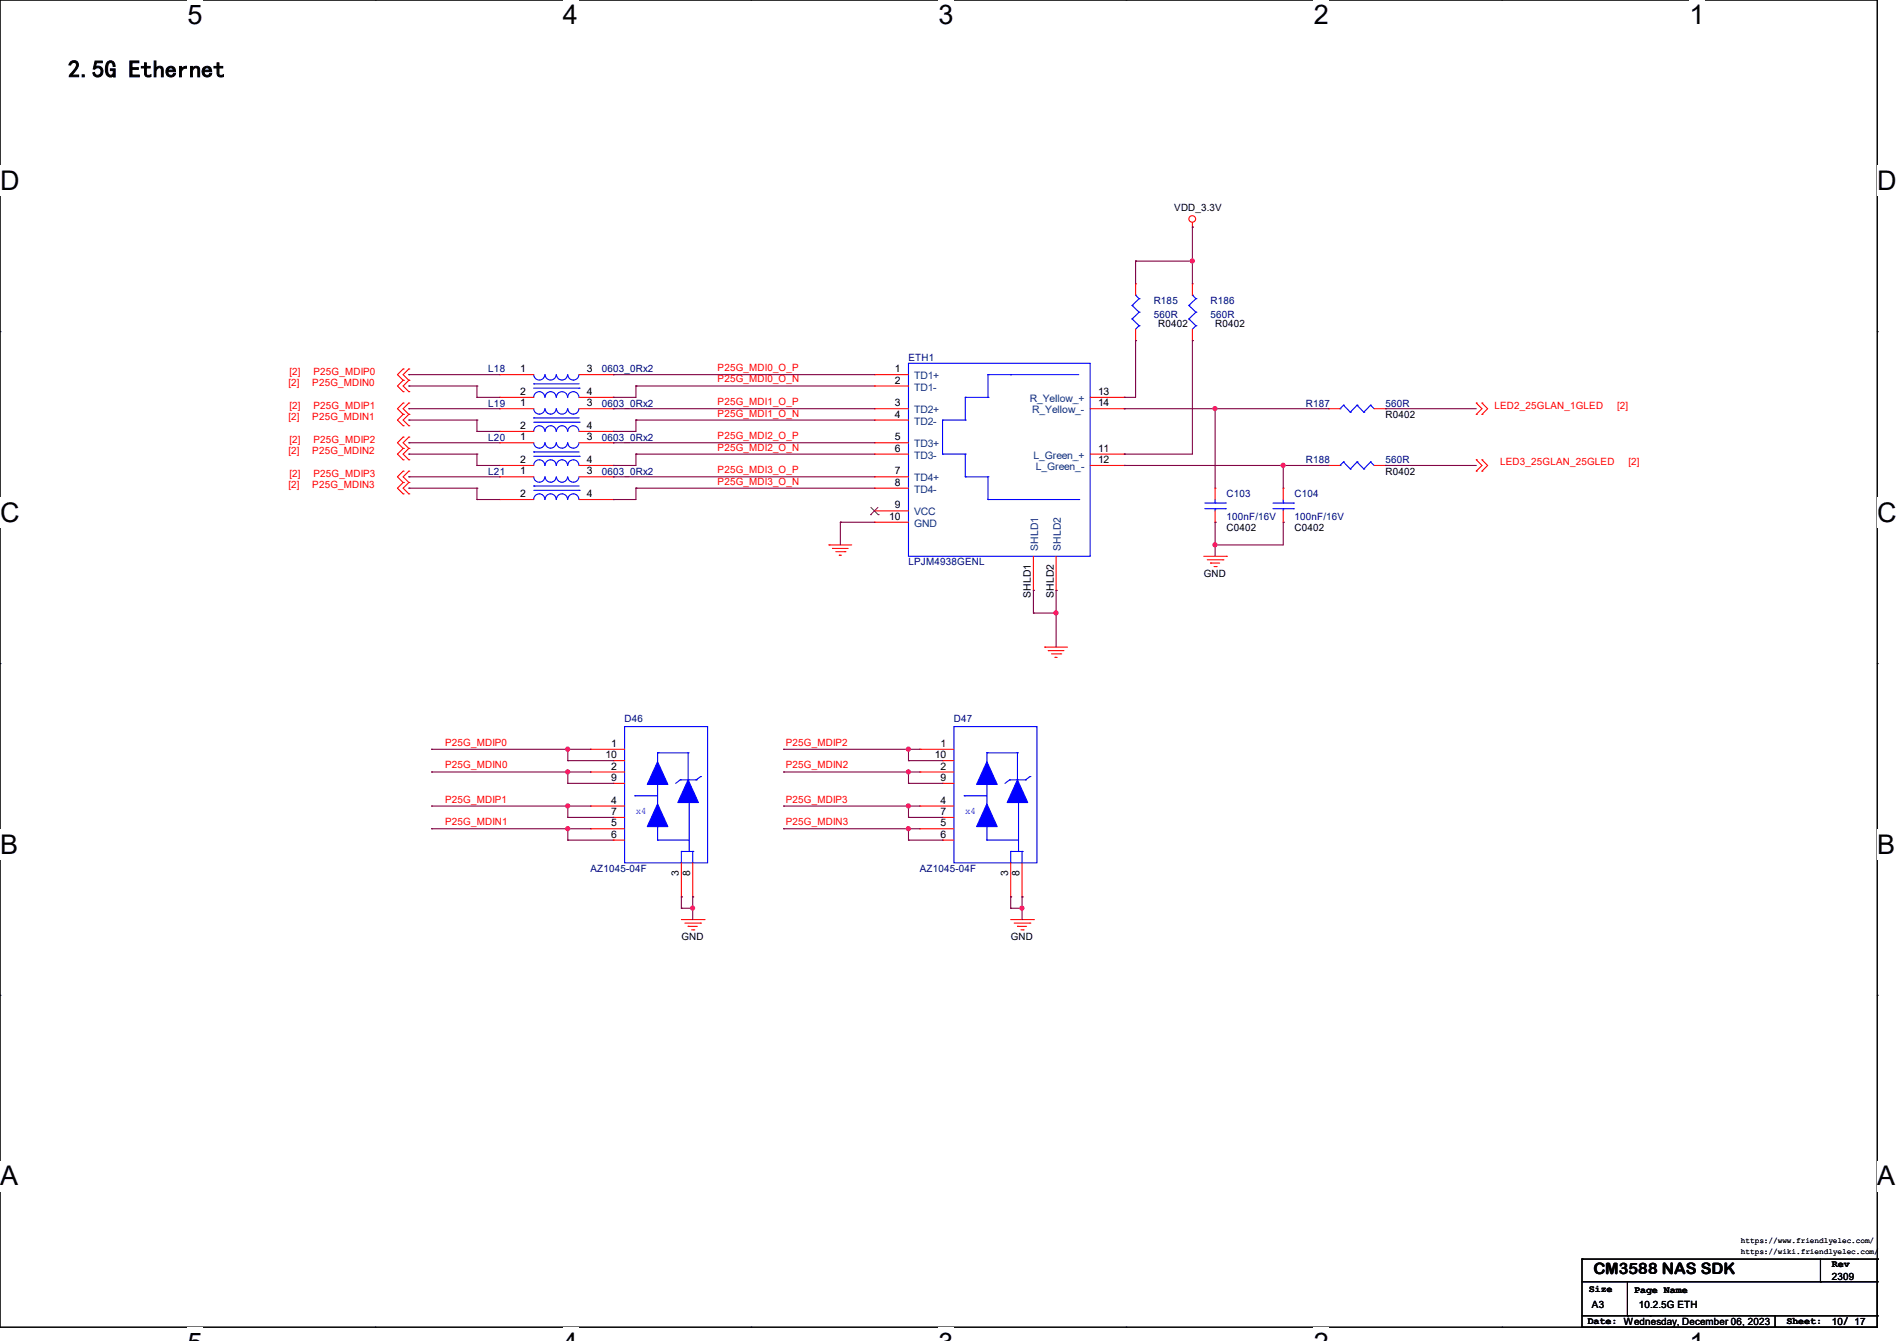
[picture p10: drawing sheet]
<svg xmlns="http://www.w3.org/2000/svg" width="297mm" height="210mm" viewBox="0 0 297 210" stroke-linecap="round" stroke-linejoin="round" font-family="sans-serif">
<path d="M0 0h293.9v207.9h-293.9z" fill="none" stroke="#000" stroke-width=".17"/>
<g fill="#fff">
<path d="M29.4 0h2.3v4.7h-2.3z"/>
<path d="M29.4 207.9h2.3v2.1h-2.3z"/>
</g>
<path d="M58.8 0h.1M58.8 207.9h.1" fill="none" stroke="#000" stroke-width=".17"/>
<g fill="#fff">
<path d="M88.1 0h2.4v4.7h-2.4z"/>
<path d="M88.1 207.9h2.4v2.1h-2.4z"/>
</g>
<path d="M117.6 0h.1M117.6 207.9h.1" fill="none" stroke="#000" stroke-width=".17"/>
<g fill="#fff">
<path d="M146.9 0h2.4v4.7h-2.4z"/>
<path d="M146.9 207.9h2.4v2.1h-2.4z"/>
</g>
<path d="M176.3 0h.1M176.3 207.9h.1" fill="none" stroke="#000" stroke-width=".17"/>
<g fill="#fff">
<path d="M205.7 0h2.4v4.7h-2.4z"/>
<path d="M205.7 207.9h2.4v2.1h-2.4z"/>
</g>
<path d="M235.1 0h.1M235.1 207.9h.1" fill="none" stroke="#000" stroke-width=".17"/>
<g fill="#fff">
<path d="M264.5 0h2.4v4.7h-2.4z"/>
<path d="M264.5 207.9h2.4v2.1h-2.4z"/>
<path d="M0 26h3v4.7h-3z"/>
<path d="M293.9 26h3.1v4.7h-3.1z"/>
<path d="M0 77.9h3v4.7h-3z"/>
<path d="M293.9 77.9h3.1v4.7h-3.1z"/>
</g>
<path d="M0 51.9h.1M293.9 51.9h.1" fill="none" stroke="#000" stroke-width=".17"/>
<g fill="#fff">
<path d="M0 129.9h2.8v4.7h-2.8z"/>
<path d="M293.9 129.9h2.9v4.7h-2.9z"/>
</g>
<path d="M0 103.9h.1M293.9 103.9h.1" fill="none" stroke="#000" stroke-width=".17"/>
<g fill="#fff">
<path d="M0 181.8h2.8v4.8h-2.8z"/>
<path d="M293.8 181.8h3v4.8h-3z"/>
</g>
<g fill="none" stroke="#000" stroke-width=".17">
<path d="M0 155.9h.1M293.9 155.9h.1M247.7 197.2h.1M247.7 197.2v10.7M247.7 197.2h46.2M285 197.2v3.5M293.9 197.2h.1M293.9 197.2v10.7h-46.2M247.7 207.9h.1M247.7 200.7h46.2M247.7 206.1h46.2M254.8 206.1h.1"/>
<path d="M254.8 200.7v5.4M258.4 206.1h.1M277.9 207.9h.1M277.9 206.1v1.8M285 200.7h.1M293.9 200.7h.1M293.9 206.1h.1"/>
</g>
<g fill="none" stroke="#f00" stroke-width=".17">
<path d="M186.7 35.6h.1M186.7 34.8v.8M63.1 59.6h.1M63.1 57.8h.1M63.1 59.6l-.9 .9 .9 .8M63.1 57.8l-.9 .9 .9 .9M64 59.6h.1M64 57.8h.1M64 59.6l-.9 .9 .9 .8M64 57.8l-.9 .9 .9 .9M78.2 58.7h.1M78.2 58.7h5.4"/>
<path d="M90.7 58.7h5.3M96 58.7h.1M136.9 58.7h.1M136.9 58.7h5.3M177.8 53.3h.1M177.8 44.4h.1M177.8 44.4v1.8M177.8 51.6v1.7M186.7 53.3h.1M186.7 44.4h.1M186.7 44.4v1.8M186.7 51.6v1.7"/>
<path d="M63.1 63.1h.1M63.1 64.9h.1M63.1 75.6h.1M63.1 77.3h.1M63.1 73.8h.1M63.1 61.3h.1M63.1 66.7h.1M63.1 68.5h.1M63.1 70.2h.1M63.1 72h.1M63.1 63.1l-.9 .9 .9 .9M63.1 75.6l-.9 .9 .9 .8"/>
<path d="M63.1 73.8l-.9 .9 .9 .9M63.1 64.9l-.9 .9 .9 .9M63.1 68.5l-.9 .8 .9 .9M63.1 70.2l-.9 .9 .9 .9M64 63.1h.1M64 64.9h.1M64 75.6h.1M64 77.3h.1M64 73.8h.1M64 61.3h.1M64 66.7h.1M64 68.5h.1"/>
<path d="M64 70.2h.1M64 72h.1M64 63.1l-.9 .9 .9 .9M64 75.6l-.9 .9 .9 .8M64 73.8l-.9 .9 .9 .9M64 64.9l-.9 .9 .9 .9M64 68.5l-.9 .8 .9 .9M64 70.2l-.9 .9 .9 .9M78.2 74.7h.1M78.2 78.2h.1M78.2 64h.1M78.2 67.6h.1"/>
<path d="M78.2 69.3h.1M78.2 72.9h.1M78.2 62.2h.1M78.2 72.9h5.4M78.2 74.7h5.4M78.2 78.2h5.4M78.2 64h5.4M78.2 67.6h5.4M78.2 69.3h5.4M78.2 62.2h5.4M90.7 72.9h5.3M90.7 74.7h5.3"/>
<path d="M90.7 78.2h5.3M90.7 64h5.3M90.7 67.6h5.3M90.7 69.3h5.3M90.7 62.2h5.3M96 74.7h.1M96 78.2h.1M96 64h.1M96 67.6h.1M96 69.3h.1M96 72.9h.1M96 62.2h.1"/>
<path d="M136.9 69.3h.1M136.9 71.1h.1M136.9 74.7h.1M136.9 76.5h.1M136.9 64h.1M136.9 65.8h.1M136.9 60.5h.1M136.9 74.7h5.3M136.9 64h5.3M136.9 69.3h5.3M136.9 71.1h5.3M136.9 76.5h5.3"/>
<path d="M136.9 65.8h5.3M136.9 60.5h5.3M170.7 72.9h5.3M170.7 64h5.3M170.7 71.1h5.3M170.7 62.2h5.3M176 71.1h.1M176 72.9h.1M176 62.2h.1M176 64h.1M190.2 76.5h.1M190.2 76.5v1.7"/>
<path d="M200.9 76.5h.1M200.9 76.5v1.7M208 72.9h.1M208 64h.1M208 72.9h1.8M208 64h1.8M215.1 72.9h1.8M215.1 64h1.8M216.9 72.9h.1M216.9 64h.1M231.1 63.1h.1M231.1 64.9h.1"/>
<path d="M231.1 72h.1M231.1 73.8h.1M231.1 63.1l.9 .9-.9 .9M231.1 72l.9 .9-.9 .9M232 63.1h.1M232 64.9h.1M232 72h.1M232 73.8h.1M232 63.1l.9 .9-.9 .9M232 72l.9 .9-.9 .9M129.8 85.3h.1M129.8 85.3h3.5"/>
<path d="M130.3 85.9h.1M130.3 85.9h2.5M130.9 86.4h1.4M131.4 87h.1M131.4 87h.3M132.3 86.4h.1M136.9 80h.1M136.9 81.8h.1M136.9 80h5.3M136.9 81.8h5.3M161.8 92.5h.1M161.8 87.1v5.4"/>
<path d="M165.4 92.5h.1M165.4 87.1v5.4M188.5 87.1h3.5M189 87.7h2.5M189.5 88.2h.1M189.5 88.2h1.5M190.1 88.7h.3M190.2 81.8h.1M190.2 80v1.8M190.4 88.7h.1M191.5 87.7h.1M192 87.1h.1"/>
<path d="M200.9 81.8h.1M200.9 80v1.8M92.5 117.3h.1M92.5 117.3h5.3M96 119.1h.1M96 119.1h1.8M144 117.3h.1M144 117.3h5.4M147.6 119.1h.1M147.6 119.1h1.8M163.6 101.3h.1M163.6 101.3h3.5"/>
<path d="M164.1 101.9h.1M164.1 101.9h2.5M164.6 102.4h1.5M165.2 103h.1M165.2 103h.3M166.1 102.4h.1M92.5 120.9h.1M92.5 126.2h.1M92.5 129.8h.1M92.5 120.9h5.3M92.5 126.2h5.3M92.5 129.8h5.3"/>
<path d="M96 131.6h.1M96 128h.1M96 122.7h.1M96 131.6h1.8M96 128h1.8M96 122.7h1.8M106.7 135.1v5.4M108.5 135.1v5.4M144 120.9h.1M144 126.2h.1M144 129.8h.1M144 120.9h5.4"/>
<path d="M144 126.2h5.4M144 129.8h5.4M147.6 131.6h.1M147.6 128h.1M147.6 122.7h.1M147.6 131.6h1.8M147.6 128h1.8M147.6 122.7h1.8M158.2 135.1v5.4M160 135.1v5.4M106.7 140.5h.1M106.7 144h3.5"/>
<path d="M107.2 144.6h2.5M107.7 145.1h.1M107.7 145.1h1.5M108.3 145.6h.3M108.5 140.5h.1M108.6 145.6h.1M109.7 144.6h.1M110.2 144h.1M158.2 140.5h.1M158.2 144h3.6M158.8 144.6h2.4M159.3 145.1h.1"/>
<path d="M159.3 145.1h1.4M159.9 145.6h.3M160 140.5h.1M160.2 145.6h.1M161.2 144.6h.1M161.8 144h.1"/>
<circle cx="186.7" cy="34.3" r=".52"/>
</g>
<g fill="none" stroke="#00f" stroke-width=".17">
<path d="M83.6 58.7a.87 .87 0 0 0 .8 .8 .87 .87 0 0 0 .9-.8M85.3 58.7a.87 .87 0 0 0 .9 .8 .87 .87 0 0 0 .9-.8M87.1 58.7a.87 .87 0 0 0 .9 .8 .87 .87 0 0 0 .9-.8M88.9 58.7a.87 .87 0 0 0 .9 .8 .87 .87 0 0 0 .8-.8M142.2 56.9h28.5v30.2h-28.5zM154.7 58.7h.1M154.7 58.7h14.2M154.7 58.7v3.5M158.2 58.7h.1M177.2 50h.1M177.2 47.8h.1M177.2 50l1.2 1"/>
<path d="M177.2 47.8l1.2 1.1M177.8 46.2h.1M177.8 46.2l.6 .6M178.4 51h.1M178.4 48.9h.1M178.4 46.8h.1M178.4 51l-.6 .6M178.4 48.9l-1.2 1.1M178.4 46.8l-1.2 1M186.1 50h.1M186.1 47.8h.1M186.1 50l1.1 1"/>
<path d="M186.1 47.8l1.1 1.1M186.7 46.2h.1M186.7 46.2l.5 .6M187.2 51h.1M187.2 48.9h.1M187.2 46.8h.1M187.2 51l-.5 .6M187.2 48.9l-1.1 1.1M187.2 46.8l-1.1 1M83.6 74.7a.87 .87 0 0 0 .8 .8 .87 .87 0 0 0 .9-.8M83.6 76.1h.1M83.6 64a.87 .87 0 0 0 .8 .9 .87 .87 0 0 0 .9-.9"/>
<path d="M83.6 65.4h.1M83.6 69.3a.87 .87 0 0 0 .8 .9 .87 .87 0 0 0 .9-.9M83.6 70.8h.1M83.6 60.1h.1M83.6 76.8h7.1M83.6 76.1h7.1M83.6 66.1h7.1M83.6 65.4h7.1M83.6 71.5h7.1M83.6 70.8h7.1M83.6 60.8h7.1M83.6 60.1h7.1"/>
<path d="M83.6 78.2a.87 .87 0 0 1 .8-.9 .87 .87 0 0 1 .9 .9M83.6 67.6a.87 .87 0 0 1 .8-.9 .87 .87 0 0 1 .9 .9M85.3 72.9a.87 .87 0 0 0-.9-.9 .87 .87 0 0 0-.8 .9M85.3 62.2a.87 .87 0 0 0-.9-.9 .87 .87 0 0 0-.8 .9M85.3 74.7a.87 .87 0 0 0 .9 .8 .87 .87 0 0 0 .9-.8M85.3 64a.87 .87 0 0 0 .9 .9 .87 .87 0 0 0 .9-.9M85.3 69.3a.87 .87 0 0 0 .9 .9 .87 .87 0 0 0 .9-.9M85.3 78.2a.87 .87 0 0 1 .9-.9 .87 .87 0 0 1 .9 .9M85.3 67.6a.87 .87 0 0 1 .9-.9 .87 .87 0 0 1 .9 .9M87.1 72.9a.87 .87 0 0 0-.9-.9 .87 .87 0 0 0-.9 .9M87.1 62.2a.87 .87 0 0 0-.9-.9 .87 .87 0 0 0-.9 .9M87.1 74.7a.87 .87 0 0 0 .9 .8 .87 .87 0 0 0 .9-.8"/>
<path d="M87.1 64a.87 .87 0 0 0 .9 .9 .87 .87 0 0 0 .9-.9M87.1 69.3a.87 .87 0 0 0 .9 .9 .87 .87 0 0 0 .9-.9M87.1 78.2a.87 .87 0 0 1 .9-.9 .87 .87 0 0 1 .9 .9M87.1 67.6a.87 .87 0 0 1 .9-.9 .87 .87 0 0 1 .9 .9M88.9 72.9a.87 .87 0 0 0-.9-.9 .87 .87 0 0 0-.9 .9M88.9 62.2a.87 .87 0 0 0-.9-.9 .87 .87 0 0 0-.9 .9M88.9 78.2a.87 .87 0 0 1 .9-.9 .87 .87 0 0 1 .8 .9M88.9 67.6a.87 .87 0 0 1 .9-.9 .87 .87 0 0 1 .8 .9M88.9 74.7a.87 .87 0 0 0 .9 .8 .87 .87 0 0 0 .8-.8M88.9 64a.87 .87 0 0 0 .9 .9 .87 .87 0 0 0 .8-.9M88.9 69.3a.87 .87 0 0 0 .9 .9 .87 .87 0 0 0 .8-.9M90.6 72.9a.87 .87 0 0 0-.8-.9 .87 .87 0 0 0-.9 .9"/>
<path d="M90.6 62.2a.87 .87 0 0 0-.8-.9 .87 .87 0 0 0-.9 .9M90.7 76.8h.1M90.7 66.1h.1M90.7 71.5h.1M90.7 60.8h.1M147.6 65.8h.1M147.6 71.1h.1M147.6 65.8h3.5M147.6 65.8v5.3M147.6 71.1h3.5M151.1 62.2h.1M151.1 65.8h.1"/>
<path d="M151.1 71.1h.1M151.1 74.7h.1M151.1 62.2h3.6M151.1 62.2v3.6M151.1 71.1v3.6M151.1 74.7h3.6M154.7 62.2h.1M154.7 74.7h.1M154.7 78.2h.1M154.7 74.7v3.5M154.7 78.2h14.2M168.9 78.2h.1"/>
<path d="M188.6 78.8h3.3M188.6 79.7h3.3M190.2 79.7h.1M190.2 78.8h.1M190.2 78.2v.6M190.2 79.7v.3M191.9 78.8h.1M191.9 79.7h.1M199.3 78.8h3.2M199.3 79.7h3.2M200.9 79.7h.1M200.9 78.8h.1"/>
<path d="M200.9 78.2v.6M200.9 79.7v.3M202.5 78.8h.1M202.5 79.7h.1M209.8 72.9h.1M209.8 64h.1M210.4 72.3h.1M210.4 63.5h.1M210.4 72.3l1 1.1M210.4 72.3l-.6 .6M210.4 63.5l1 1.1M210.4 63.5l-.6 .5"/>
<path d="M211.4 73.4h.1M211.4 64.6h.1M212.5 72.3h.1M212.5 63.5h.1M212.5 72.3l1 1.1M212.5 72.3l-1.1 1.1M212.5 63.5l1 1.1M212.5 63.5l-1.1 1.1M213.5 73.4h.1M213.5 64.6h.1M214.6 72.3h.1M214.6 63.5h.1"/>
<path d="M214.6 72.3l.5 .6M214.6 72.3l-1.1 1.1M214.6 63.5l.5 .5M214.6 63.5l-1.1 1.1M97.8 113.8h13v21.3h-13zM103 117.9h.1M103 117.9h4.7M103 117.9v1.4M107.7 117.9h.1M107.7 117.9v4.2M149.4 113.8h12.9v21.3h-12.9zM154.5 117.9h.1"/>
<path d="M154.5 117.9v1.4M154.5 117.9h4.8M159.3 117.9h.1M159.3 117.9v4.2M99.4 124.6h.1M99.4 124.6h3.6M103 122.9h.1M103 131.6h.1M103 129.5h.1M103 131.6h4.9M103 122.9v3.2M103 129.5v2.1"/>
<path d="M106.5 122.1h.1M106.5 122.1h2.5M106.5 122.1l-.7 .6M106.7 133.3h.1M106.7 133.3h1.8M106.7 133.3v1.8M107.7 122.1h.1M107.9 133.3h.1M107.9 125.7v7.6M108.5 133.3h.1M108.5 133.3v1.8M109 122.1h.1"/>
<path d="M109.7 121.6h.1M109.7 121.6l-.7 .5M151 124.6h.1M151 124.6h3.5M154.5 122.9h.1M154.5 131.6h.1M154.5 129.5h.1M154.5 122.9v3.2M154.5 129.5v2.1M154.5 131.6h5M158.1 122.1h.1M158.1 122.1h2.5"/>
<path d="M158.1 122.1l-.7 .6M158.2 133.3h.1M158.2 133.3v1.8M158.2 133.3h1.8M159.3 122.1h.1M159.5 133.3h.1M159.5 125.7v7.6M160 133.3h.1M160 133.3v1.8M160.6 122.1h.1M161.2 121.6h.1M161.2 121.6l-.6 .5"/>
</g>
<g fill="#00f" stroke="#00f" stroke-width=".17">
<path d="M159.3 122.1l1.6 3.6h-3.2z" fill-rule="evenodd"/>
<path d="M154.5 119.3l1.6 3.6h-3.2z" fill-rule="evenodd"/>
<path d="M154.5 125.9l1.6 3.6h-3.2z" fill-rule="evenodd"/>
<path d="M107.7 122.1l1.6 3.6h-3.2z" fill-rule="evenodd"/>
<path d="M103 119.3l1.6 3.6h-3.3z" fill-rule="evenodd"/>
<path d="M103 125.9l1.6 3.6h-3.3z" fill-rule="evenodd"/>
</g>
<path d="M136.4 79.5l1.1 1.1M137.5 79.5l-1.2 1.1M136.3 80.6h.1M137.5 80.6h.1" fill="none" stroke="#804000" stroke-width=".16"/>
<g fill="none" stroke="#800040" stroke-width=".17">
<path d="M186.7 35.6h.1M186.7 35.6v8.8M64 58.7h.1M64 58.7h14.2M96 58.7h.1M96 58.7h40.9M177.8 40.9h.1M177.8 53.3h.1M177.8 53.3v8.9h-1.8M177.8 40.9h8.9M177.8 40.9v3.5M186.7 40.9h.1"/>
<path d="M186.7 53.3h.1M186.7 53.3v17.8h-10.7M64 64h.1M64 60.5h.1M64 69.3h.1M64 76.5h.1M64 74.7h.1M64 65.8h.1M64 71.1h.1M64 64h14.2M64 60.5h10.7M64 69.3h14.2"/>
<path d="M64 76.5h10.7M64 74.7h14.2M64 65.8h10.7M64 71.1h10.7M74.7 62.2h.1M74.7 60.5h.1M74.7 67.6h.1M74.7 65.8h.1M74.7 72.9h.1M74.7 71.1h.1M74.7 78.2h.1M74.7 76.5h.1"/>
<path d="M74.7 72.9h3.5M74.7 62.2h3.5M74.7 60.5v1.7M74.7 65.8v1.8M74.7 71.1v1.8M74.7 76.5v1.7M74.7 67.6h3.5M74.7 78.2h3.5M96 62.2h.1M96 64h.1M96 67.6h.1M96 69.3h.1"/>
<path d="M96 72.9h.1M96 74.7h.1M96 78.2h.1M96 64h40.9M96 69.3h40.9M96 74.7h40.9M99.6 60.5h.1M99.6 65.8h.1M99.6 71.1h.1M99.6 76.5h.1M99.6 60.5h37.3M99.6 76.5h37.3"/>
<path d="M99.6 65.8h37.3M99.6 71.1h37.3M99.6 71.1v1.8h-3.6M99.6 60.5v1.7h-3.6M99.6 65.8v1.8h-3.6M99.6 76.5v1.7h-3.6M176 64h.1M176 72.9h.1M176 62.2h.1M176 71.1h.1M176 64h32M176 72.9h32"/>
<path d="M190.2 64h.1M190.2 64v12.5M200.9 72.9h.1M200.9 72.9v3.6M216.9 64h.1M216.9 72.9h.1M216.9 64h14.2M216.9 72.9h14.2M131.6 81.8h.1M131.6 81.8h5.3M131.6 81.8v3.5M161.8 96h.1"/>
<path d="M161.8 92.5h.1M161.8 96h3.6M161.8 92.5v3.5M165.4 92.5h.1M165.4 96h.1M165.4 92.5v8.8M190.2 81.8h.1M190.2 85.3h.1M190.2 81.8v5.3M200.9 81.8h.1M200.9 81.8v3.5h-10.7M67.6 117.3h.1"/>
<path d="M67.6 117.3h24.9M88.9 119.1h.1M88.9 117.3h.1M88.9 119.1h7.1M88.9 117.3v1.8M122.7 117.3h.1M122.7 117.3h21.3M142.2 119.1h.1M142.2 117.3h.1M142.2 119.1h5.4M142.2 117.3v1.8M67.6 120.9h.1"/>
<path d="M67.6 126.2h.1M67.6 129.8h.1M67.6 120.9h24.9M67.6 126.2h24.9M67.6 129.8h24.9M88.9 122.7h.1M88.9 120.9h.1M88.9 128h.1M88.9 126.2h.1M88.9 131.6h.1M88.9 129.8h.1M88.9 120.9v1.8"/>
<path d="M88.9 126.2v1.8M88.9 129.8v1.8M88.9 122.7h7.1M88.9 128h7.1M88.9 131.6h7.1M122.7 120.9h.1M122.7 126.2h.1M122.7 129.8h.1M122.7 120.9h21.3M122.7 126.2h21.3M122.7 129.8h21.3M142.2 122.7h.1"/>
<path d="M142.2 120.9h.1M142.2 128h.1M142.2 126.2h.1M142.2 131.6h.1M142.2 129.8h.1M142.2 122.7h5.4M142.2 128h5.4M142.2 131.6h5.4M142.2 120.9v1.8M142.2 126.2v1.8M142.2 129.8v1.8M106.7 142.2h.1"/>
<path d="M106.7 140.5h.1M106.7 142.2h1.8M106.7 140.5v1.7M108.5 140.5h.1M108.5 142.2h.1M108.5 140.5v3.5M158.2 142.2h.1M158.2 140.5h.1M158.2 142.2h1.8M158.2 140.5v1.7M160 140.5h.1M160 142.2h.1"/>
<path d="M160 140.5v3.5"/>
</g>
<g fill="#f0f" stroke="#f0f" stroke-width=".17">
<circle cx="190.2" cy="64" r=".32"/>
<circle cx="200.9" cy="72.9" r=".32"/>
<circle cx="165.3" cy="96" r=".32"/>
<circle cx="108.4" cy="142.2" r=".32"/>
<circle cx="88.9" cy="117.3" r=".32"/>
<circle cx="88.9" cy="120.9" r=".32"/>
<circle cx="88.9" cy="126.2" r=".32"/>
<circle cx="88.9" cy="129.8" r=".32"/>
<circle cx="160" cy="142.2" r=".32"/>
<circle cx="142.2" cy="117.3" r=".32"/>
<circle cx="142.2" cy="120.9" r=".32"/>
<circle cx="142.2" cy="126.2" r=".32"/>
<circle cx="142.2" cy="129.8" r=".32"/>
<circle cx="186.7" cy="40.9" r=".32"/>
<circle cx="190.2" cy="85.3" r=".32"/>
</g>
<g font-size="4.2">
<text x="29.4" y="3.8">5</text>
<text x="88.1" y="3.8">4</text>
<text x="146.9" y="3.8">3</text>
<text x="205.7" y="3.8">2</text>
<text x="264.5" y="3.8">1</text>
<text x="0" y="29.8">D</text>
<text x="293.9" y="29.8">D</text>
<text x="0" y="81.7">C</text>
<text x="293.9" y="81.7">C</text>
<text x="0" y="133.7">B</text>
<text x="293.9" y="133.7">B</text>
<text x="0" y="185.6">A</text>
<text x="293.9" y="185.6">A</text>
</g>
<text font-size="3.7" x="10.7" y="12.1">2.5G Ethernet</text>
<text font-size="2.5" x="249.5" y="199.5">CM3588 NAS SDK</text>
<g font-size="1.6">
<text x="183.9" y="33.1">VDD_3.3V</text>
<text x="181.4" y="51.2">R0402</text>
<text x="190.2" y="51.2">R0402</text>
<text x="81.4" y="58.3">1</text>
<text x="91.9" y="58.3">3</text>
<text x="140.1" y="58.3">1</text>
<text x="81.4" y="63.6">1</text>
<text x="81.4" y="61.8">2</text>
<text x="91.9" y="63.6">3</text>
<text x="91.9" y="61.8">4</text>
<text x="140.1" y="63.6">3</text>
<text x="140.1" y="65.4">4</text>
<text x="140.1" y="60.1">2</text>
<text x="171.9" y="61.8">13</text>
<text x="171.9" y="63.6">14</text>
<text x="216.9" y="65.4">R0402</text>
<text x="81.4" y="67.2">2</text>
<text x="81.4" y="69">1</text>
<text x="91.9" y="67.2">4</text>
<text x="91.9" y="69">3</text>
<text x="140.1" y="69">5</text>
<text x="140.1" y="70.7">6</text>
<text x="171.9" y="70.7">11</text>
<text x="81.4" y="74.3">1</text>
<text x="81.4" y="77.9">2</text>
<text x="81.4" y="72.5">2</text>
<text x="91.9" y="74.3">3</text>
<text x="91.9" y="77.9">4</text>
<text x="91.9" y="72.5">4</text>
<text x="140.1" y="74.3">7</text>
<text x="140.1" y="76.1">8</text>
<text x="171.9" y="72.5">12</text>
<text x="216.9" y="74.3">R0402</text>
<text x="139.2" y="81.4">10</text>
<text x="140.1" y="79.6">9</text>
<text x="192" y="83.2">C0402</text>
<text x="202.7" y="83.2">C0402</text>
<text x="161.4" y="93.6" transform="rotate(-90 161.4 93.6)">SHLD1</text>
<text x="165" y="93.6" transform="rotate(-90 165 93.6)">SHLD2</text>
<text x="188.5" y="90.3">GND</text>
<text x="94.8" y="118.7">10</text>
<text x="95.7" y="117">1</text>
<text x="146.3" y="118.7">10</text>
<text x="147.2" y="117">1</text>
<text x="95.7" y="120.5">2</text>
<text x="95.7" y="125.9">4</text>
<text x="95.7" y="122.3">9</text>
<text x="147.2" y="120.5">2</text>
<text x="147.2" y="125.9">4</text>
<text x="147.2" y="122.3">9</text>
<text x="95.7" y="129.4">5</text>
<text x="95.7" y="131.2">6</text>
<text x="95.7" y="127.6">7</text>
<text x="147.2" y="129.4">5</text>
<text x="147.2" y="131.2">6</text>
<text x="147.2" y="127.6">7</text>
<text x="106.3" y="137.2" transform="rotate(-90 106.3 137.2)">3</text>
<text x="108.1" y="137.2" transform="rotate(-90 108.1 137.2)">8</text>
<text x="157.9" y="137.2" transform="rotate(-90 157.9 137.2)">3</text>
<text x="159.6" y="137.2" transform="rotate(-90 159.6 137.2)">8</text>
<text x="106.7" y="147.2">GND</text>
<text x="158.2" y="147.2">GND</text>
<text x="248.8" y="202.4">Size</text>
<text x="255.9" y="202.5">Page Name</text>
<text x="286.8" y="200.4">2309</text>
<text x="286.8" y="198.5">Rev</text>
<text x="248.6" y="207.3">Date: Wednesday, December 06, 2023</text>
<text x="249.3" y="204.8">A3</text>
<text x="256.6" y="204.8">10.2.5G ETH</text>
<text x="279.7" y="207.3">Sheet:</text>
<text x="286.8" y="207.5">10/ 17</text>
</g>
<g font-size="1.6" fill="#000080">
<text x="180.6" y="47.7">R185</text>
<text x="189.5" y="47.7">R186</text>
<text x="180.6" y="49.8">560R</text>
<text x="189.5" y="49.8">560R</text>
<text x="76.5" y="58.3">L18</text>
<text x="94.2" y="58.3">0603_0Rx2</text>
<text x="142.2" y="56.6">ETH1</text>
<text x="76.5" y="63.7">L19</text>
<text x="94.2" y="63.7">0603_0Rx2</text>
<text x="204.5" y="63.7">R187</text>
<text x="216.9" y="63.7">560R</text>
<text x="76.5" y="69">L20</text>
<text x="94.2" y="69">0603_0Rx2</text>
<text x="76.5" y="74.3">L21</text>
<text x="94.2" y="74.3">0603_0Rx2</text>
<text x="192" y="77.9">C103</text>
<text x="202.7" y="77.9">C104</text>
<text x="204.5" y="72.6">R188</text>
<text x="216.9" y="72.6">560R</text>
<text x="192" y="81.4">100nF/16V</text>
<text x="202.7" y="81.4">100nF/16V</text>
<text x="142.2" y="88.6">LPJM4938GENL</text>
<text x="97.8" y="113.1">D46</text>
<text x="149.4" y="113.1">D47</text>
<text x="92.5" y="136.6">AZ1045-04F</text>
<text x="144" y="136.6">AZ1045-04F</text>
</g>
<g font-size="1.6" fill="#f00">
<text x="45.3" y="58.7">[2]</text>
<text x="49.1" y="58.7">P25G_MDIP0</text>
<text x="112.4" y="58.1">P25G_MDI0_O_P</text>
<text x="112.4" y="59.9">P25G_MDI0_O_N</text>
<text x="45.2" y="60.5">[2]</text>
<text x="45.2" y="65.8">[2]</text>
<text x="45.3" y="64">[2]</text>
<text x="48.9" y="60.5">P25G_MDIN0</text>
<text x="48.9" y="65.8">P25G_MDIN1</text>
<text x="49.1" y="64">P25G_MDIP1</text>
<text x="112.4" y="63.5">P25G_MDI1_O_P</text>
<text x="112.4" y="65.2">P25G_MDI1_O_N</text>
<text x="234" y="64">LED2_25GLAN_1GLED</text>
<text x="253.2" y="64">[2]</text>
<text x="45.2" y="71.1">[2]</text>
<text x="45.3" y="69.3">[2]</text>
<text x="48.9" y="71.1">P25G_MDIN2</text>
<text x="49.1" y="69.3">P25G_MDIP2</text>
<text x="112.4" y="68.8">P25G_MDI2_O_P</text>
<text x="112.4" y="70.6">P25G_MDI2_O_N</text>
<text x="45.2" y="76.5">[2]</text>
<text x="45.3" y="74.7">[2]</text>
<text x="48.9" y="76.5">P25G_MDIN3</text>
<text x="49.1" y="74.7">P25G_MDIP3</text>
<text x="112.4" y="74.1">P25G_MDI3_O_P</text>
<text x="112.4" y="75.9">P25G_MDI3_O_N</text>
<text x="234.9" y="72.9">LED3_25GLAN_25GLED</text>
<text x="255" y="72.9">[2]</text>
<text x="69.7" y="116.8">P25G_MDIP0</text>
<text x="123" y="116.8">P25G_MDIP2</text>
<text x="69.7" y="120.4">P25G_MDIN0</text>
<text x="69.7" y="125.7">P25G_MDIP1</text>
<text x="123" y="120.4">P25G_MDIN2</text>
<text x="123" y="125.7">P25G_MDIP3</text>
<text x="69.7" y="129.2">P25G_MDIN1</text>
<text x="123" y="129.2">P25G_MDIN3</text>
</g>
<g font-size="1.6" fill="#004080">
<text x="143.1" y="59.4">TD1+</text>
<text x="143.1" y="64.7">TD2+</text>
<text x="143.1" y="61.2">TD1-</text>
<text x="161.2" y="63">R_Yellow_+</text>
<text x="161.6" y="64.7">R_Yellow_-</text>
<text x="143.1" y="70.1">TD3+</text>
<text x="143.1" y="71.8">TD3-</text>
<text x="143.1" y="66.5">TD2-</text>
<text x="161.8" y="71.8">L_Green_+</text>
<text x="143.1" y="75.4">TD4+</text>
<text x="143.1" y="77.2">TD4-</text>
<text x="162.2" y="73.6">L_Green_-</text>
<text x="143.1" y="80.7">VCC</text>
<text x="143.1" y="82.5">GND</text>
<text x="162.6" y="86.2" transform="rotate(-90 162.6 86.2)">SHLD1</text>
<text x="166.1" y="86.2" transform="rotate(-90 166.1 86.2)">SHLD2</text>
</g>
<g font-size="1.6" fill="#00f">
<text x="99.6" y="127.5">x4</text>
<text x="151.1" y="127.5">x4</text>
</g>
<g font-size="1.2">
<text x="272.6" y="196.4">https://wiki.friendlyelec.com/</text>
<text x="272.6" y="194.6">https://www.friendlyelec.com/</text>
</g>
</svg>
